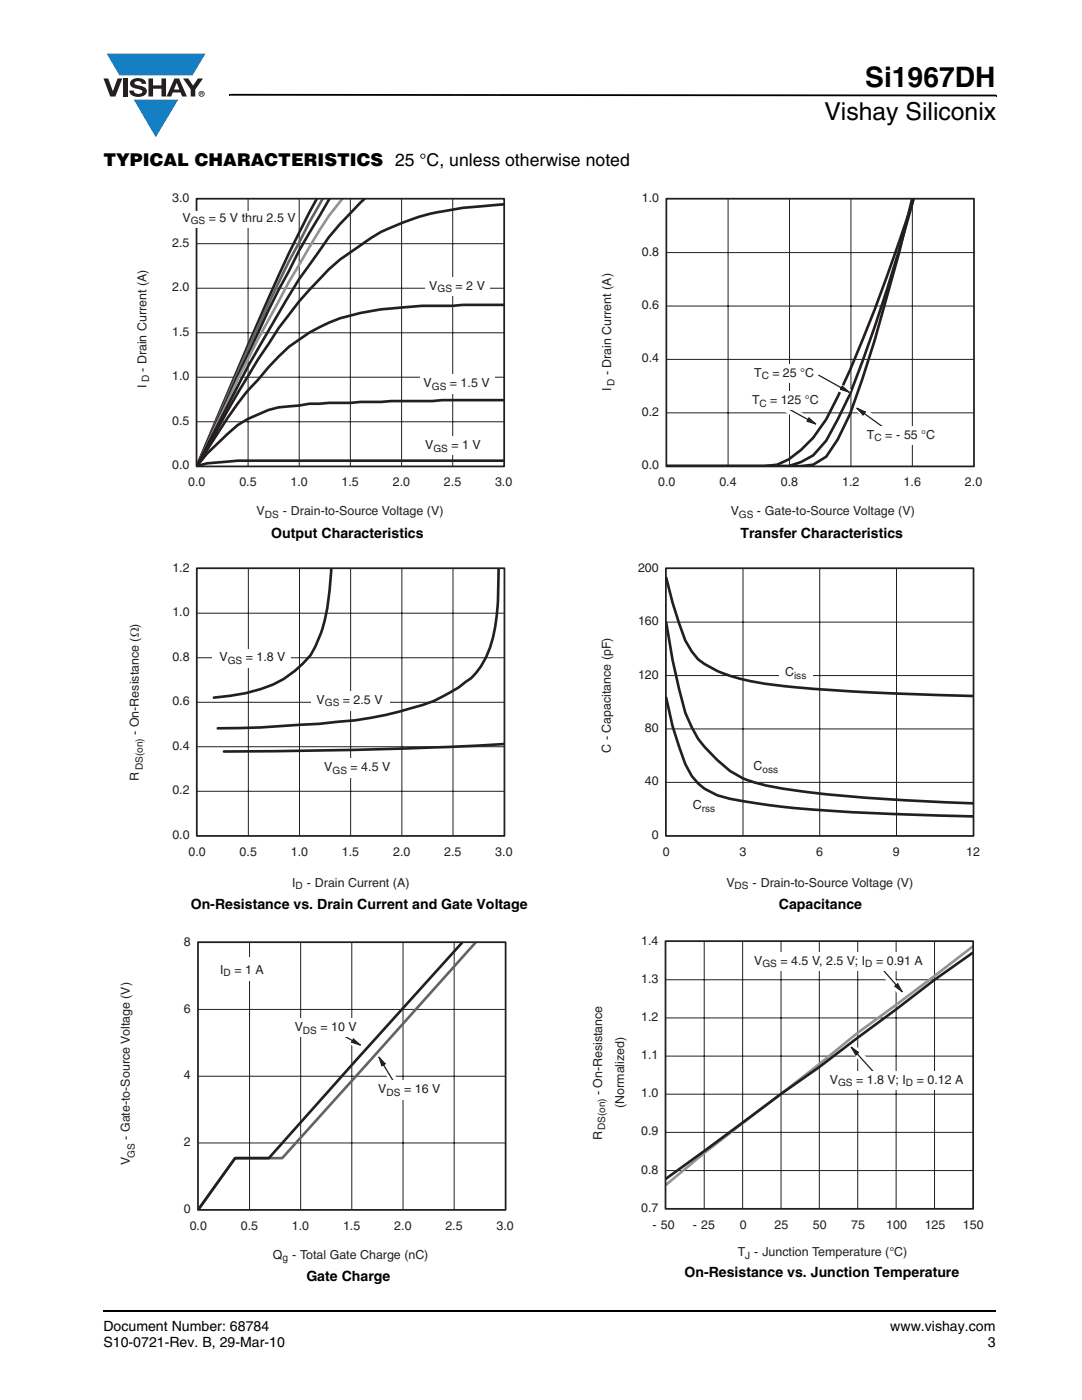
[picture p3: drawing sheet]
<svg xmlns="http://www.w3.org/2000/svg" width="216mm" height="279mm" viewBox="0 0 216 279" stroke-linecap="round" stroke-linejoin="round" font-family="sans-serif">
<path d="M20.5 261.5h.1v.4h-.1z" fill="#000"/>
<path d="M20.6 261.7h178.2" fill="none" stroke="#000" stroke-width=".36"/>
<path d="M20.6 10.7h20.4v16.7h-20.4z" fill="#fff"/>
<g fill="#147fc3">
<path d="M21.3 10.7h19.7l-2.6 4.4h-3.8h-10.8z"/>
<path d="M26.7 19.9h8.9l-4.5 7.5z"/>
</g>
<g fill="#231f20">
<path d="M20.6 15.7h1l.9 2.5 1-2.5h.9l-1.4 3.6h-1z"/>
<path d="M24.6 15.7h.9v3.6h-.9z"/>
<path d="M26.3 16a2.1 2.1 0 0 1 2.8 .3l.1 .4h-.9a.79 .79 0 0 0-.7-.5 .79 .79 0 0 0-.8 .4l.3 .3 1 .2a1.08 1.08 0 0 1 1.2 1.1 1.08 1.08 0 0 1-1.1 1.1 1.73 1.73 0 0 1-2.4-1.2h.9a.96 .96 0 0 0 .8 .6 .96 .96 0 0 0 .9-.4 1.31 1.31 0 0 0-1.2-.6 1.03 1.03 0 0 1-1.1-.6 1.03 1.03 0 0 1 .2-1.1z"/>
<path d="M29.6 15.7h.9v1.3h1.7v-1.3h.9v3.6h-.9v-1.6h-1.7v1.6h-.9z"/>
<path d="M36.5 15.7h1.1l.9 1.4 1-1.4h1l-1.5 2.2v1.4h-.9v-1.4z"/>
<path d="M35.3 16.5l.5 1.4h-1.1zM34.8 15.7l-1.6 3.6h1l.3-.8h1.5l.3 .8h1l-1.6-3.6z"/>
<path d="M39.8 18.7a.46 .46 0 0 1 .9 0 .46 .46 0 0 1-.9 0zM39.6 18.7a.6 .6 0 0 0 1.2 0 .6 .6 0 0 0-1.2 0z"/>
<path d="M40.1 18.5h.2v.2h-.2zM40 18.4v.7h.1v-.3l.4 .3-.2-.3 .2-.2-.1-.2z"/>
</g>
<path d="M45.7 18.7h.2v.4h-.2zM45.9 18.7l152.9 .2v.3l-152.9-.1zM198.8 18.9h.1v.3h-.1z" fill="#000"/>
<path d="M27.1 38.2h75.1v65.6h-75.1z" fill="#fff"/>
<path d="M49.5 39.7v53.4M59.7 39.7v53.4M69.9 39.7v53.4M80.1 39.7v53.4M90.3 39.7v53.4M39.3 57.5h61.3M39.3 48.6h61.3M39.3 75.3h61.3M39.3 66.4h61.3M39.3 84.2h61.3" fill="none" stroke="#231f20" stroke-width=".2"/>
<path d="M63.2 39.7a360.6 360.6 0 0 0-13.4 28.6l-10.5 24.7M65.8 39.7l-.2 .2a264.4 264.4 0 0 0-10 17.9 1166.8 1166.8 0 0 0-16.3 35.2M72.7 39.7l-.8 .7a67.3 67.3 0 0 0-10.2 12.5 134.9 134.9 0 0 0-7.2 11.5 455.9 455.9 0 0 0-13.9 26l-1.3 2.6M100.6 40.8a105.3 105.3 0 0 0-14.6 1.8 54.3 54.3 0 0 0-10 3.7l-2 1.2-6.1 4.3a76.8 76.8 0 0 0-14.3 16.9l-2.1 3-4.1 6.7-8.1 14.6M100.6 60.8h-8.2l-2.1 .2a94 94 0 0 0-18.4 1.5 33.1 33.1 0 0 0-20.4 13.3 65.3 65.3 0 0 0-8.5 11.3l-3.7 5.9M100.6 79.9h-12.3l-2.1 .1h-8.1l-2.1 .2h-4.1l-2 .2h-4.3l-3.9 .2-2 .3-4.1 .4a31 31 0 0 0-8.2 3.5l-6.1 5.7-2 2.5M100.6 91.9h-53.2l-6.1 .6-2 .5" fill="none" stroke="#231f20" stroke-width=".53"/>
<path d="M64.4 39.7l-.6 1.1a367.6 367.6 0 0 0-16.1 32.9l-8.4 19.3" fill="none" stroke="#636366" stroke-width=".53"/>
<path d="M68.3 39.7a52.7 52.7 0 0 0-6.6 9.6 197.8 197.8 0 0 0-8.1 14.6 329.8 329.8 0 0 0-10.3 20.6l-4 8.5" fill="none" stroke="#929497" stroke-width=".53"/>
<path d="M39.2 39.7h61.4v53.4h-61.4z" fill="none" stroke="#231f20" stroke-width=".35"/>
<g fill="#fff">
<path d="M37.5 42.1h20l-1 3.4h-19z"/>
<path d="M84.8 55.3h12.9v3.7h-12.9z"/>
<path d="M84.1 87.2h12.7v3.6h-12.7z"/>
<path d="M83.8 74.8h14.8v3.8h-14.8z"/>
<path d="M25.5 112h76.8v65.9h-76.8z"/>
</g>
<path d="M49.6 113.5v53.3M59.8 113.5v53.3M70 113.5v53.3M80.2 113.5v53.3M90.4 113.5v53.3M39.3 131.3h61.3M39.3 122.4h61.3M39.3 157.9h61.3M39.3 149h61.3M39.3 140.2h61.3" fill="none" stroke="#231f20" stroke-width=".2"/>
<path d="M66.1 113.4v.5a49.6 49.6 0 0 1-2.1 12.5 13.5 13.5 0 0 1-5.2 7.5 21.4 21.4 0 0 1-9.8 4.4l-6.3 .9M99.5 113.4v.9a49.9 49.9 0 0 1-1.6 14.5 15.4 15.4 0 0 1-4 6.6l-1 .7a29 29 0 0 1-10.9 5.2 63.2 63.2 0 0 1-14.7 2.8l-3.6 .4-3.9 .1a171.3 171.3 0 0 1-16.3 .7M100.6 148.5l-9.5 .5-17.3 .6-29.1 .4" fill="none" stroke="#231f20" stroke-width=".53"/>
<path d="M39.3 113.4h61.4v53.4h-61.4z" fill="none" stroke="#231f20" stroke-width=".35"/>
<g fill="#fff">
<path d="M63.3 151.4h15.6v3.9h-15.6z"/>
<path d="M42.4 129.4h15.6v3.8h-15.6z"/>
<path d="M62.1 137.9h15.6v3.9h-15.6z"/>
<path d="M23.8 186.6h78.7v65.6h-78.7z"/>
</g>
<path d="M49.8 188.1v53.3M60 188.1v53.3M70.2 188.1v53.3M80.4 188.1v53.3M90.6 188.1v53.3M39.6 214.8h61.3M39.6 201.5h61.3M39.6 228.1h61.3" fill="none" stroke="#231f20" stroke-width=".2"/>
<path d="M94.9 188.1l-38.6 43h-9.4l-7.3 10.3" fill="none" stroke="#636366" stroke-width=".53"/>
<path d="M92.2 188.1l-38.6 43h-6.7l-7.3 10.3" fill="none" stroke="#231f20" stroke-width=".53"/>
<path d="M39.5 188h61.4v53.5h-61.4z" fill="none" stroke="#231f20" stroke-width=".35"/>
<path d="M75 211.2l1.3-.8 3.8 6.3-1.3 .8z" fill-rule="evenodd" fill="#fff"/>
<path d="M75.6 211l1.2 1.3-.6 .4z" fill="#231f20"/>
<path d="M75.6 211l1.2 1.3-.6 .4zM76.5 212.4l2.7 4.5" fill="none" stroke="#231f20" stroke-width=".25"/>
<path d="M74.7 215.7h14.4v3.8h-14.4z" fill="#fff"/>
<path d="M65.8 204.5l6.5 3.6-.7 1.3-6.5-3.6z" fill-rule="evenodd" fill="#fff"/>
<path d="M70.5 207.4l1.4 1.1-1.7-.5z" fill="#231f20"/>
<path d="M65.8 205.2l4.6 2.5M70.5 207.4l1.4 1.1-1.7-.5z" fill="none" stroke="#231f20" stroke-width=".25"/>
<g fill="#fff">
<path d="M57.1 203.3h15.3v3.6h-15.3z"/>
<path d="M43 191h14.3v4.7h-14.3z"/>
<path d="M119.8 38.2h76.2v65.6h-76.2z"/>
</g>
<path d="M145.3 39.7v53.4M157.5 39.7v53.4M169.8 39.7v53.4M182 39.7v53.4M133 50.4h61.3M133 71.7h61.3M133 61.1h61.3M133 82.4h61.3" fill="none" stroke="#231f20" stroke-width=".2"/>
<path d="M182 39.7l-.1 .5a506.9 506.9 0 0 1-9.8 35.5l-2.5 6.9-2.4 5.1-2.3 3.4-2.6 1.6-2.5 .3h-26.8M182.3 39.7a360.5 360.5 0 0 1-15.1 39.5 26.2 26.2 0 0 1-9.8 12.5l-2.3 1-2.6 .3h-19.5M182.3 39.7a378.5 378.5 0 0 1-12.7 38.9l-2.4 5.1-2.3 4.2-2.6 3-2.5 1.3-2.4 .8h-24.4" fill="none" stroke="#231f20" stroke-width=".53"/>
<path d="M133 39.7h61.3v53.4h-61.3z" fill="none" stroke="#231f20" stroke-width=".35"/>
<path d="M163.4 74.2l6.4 3.6-.7 1.3-6.5-3.6z" fill-rule="evenodd" fill="#fff"/>
<path d="M168.1 77.1l1.3 1.1-1.7-.5z" fill="#231f20"/>
<path d="M163.4 74.9l4.6 2.5M168.1 77.1l1.3 1.1-1.7-.5z" fill="none" stroke="#231f20" stroke-width=".25"/>
<path d="M150.2 72.6h12.7v3.8h-12.7z" fill="#fff"/>
<path d="M156.7 80.5l6.5 3.6-.8 1.3-6.4-3.5z" fill-rule="evenodd" fill="#fff"/>
<path d="M161.4 83.4l1.3 1.2-1.6-.5z" fill="#231f20"/>
<path d="M156.7 81.2l4.6 2.6M161.4 83.4l1.3 1.2-1.6-.5z" fill="none" stroke="#231f20" stroke-width=".25"/>
<path d="M149.4 78h14.4v3.8h-14.4z" fill="#fff"/>
<path d="M171.5 80.7l5.9 4.3-.9 1.2-5.9-4.3z" fill-rule="evenodd" fill="#fff"/>
<path d="M171 81.5l1.6 .7-.4 .6z" fill="#231f20"/>
<path d="M171 81.5l1.6 .7-.4 .6zM172.4 82.5l4.2 3" fill="none" stroke="#231f20" stroke-width=".25"/>
<g fill="#fff">
<path d="M172.5 85h14.9v3.7h-14.9z"/>
<path d="M119.8 112h75.7v65.9h-75.7z"/>
</g>
<path d="M148.3 113.5v53.3M163.6 113.5v53.3M178.9 113.5v53.3M132.9 134.8h61.3M132.9 124.2h61.3M132.9 156.1h61.3M132.9 145.5h61.3" fill="none" stroke="#231f20" stroke-width=".2"/>
<path d="M132.9 115.3l1.3 5 2.5 7.5a10.7 10.7 0 0 0 6.4 6.1 53.1 53.1 0 0 0 16.6 3.3 547.5 547.5 0 0 0 34.5 1.7M132.9 124.2l1.3 7.5 1.3 5.7a24.8 24.8 0 0 0 5.1 11.6l2.5 2.7a19.2 19.2 0 0 0 10.8 5.3 282.1 282.1 0 0 0 37.1 3.2l3.2 .1M132.9 139.2l1.3 5.7 2.5 7.6a11.1 11.1 0 0 0 9 6.9 204 204 0 0 0 28.1 2.9l20.4 .6" fill="none" stroke="#231f20" stroke-width=".53"/>
<path d="M132.9 113.4h61.4v53.4h-61.4z" fill="none" stroke="#231f20" stroke-width=".35"/>
<g fill="#fff">
<path d="M155.6 132.4h6.7v3h-6.7z"/>
<path d="M118 186.4h78.3v65.3h-78.3z"/>
</g>
<g fill="none" stroke="#231f20" stroke-width=".2">
<path d="M132.9 195.5h61.3M140.5 187.9v53.3M148.2 187.9v53.3M155.8 187.9v53.3M163.5 187.9v53.3M171.1 187.9v53.3M178.8 187.9v53.3M186.5 187.9v53.3M132.9 218.4h61.3M132.9 210.8h61.3M132.9 203.1h61.3M132.9 233.6h61.3"/>
<path d="M132.9 226h61.3"/>
</g>
<path d="M194.1 188.9l-15.3 11.6-7.7 5.6a1209.2 1209.2 0 0 1-30.6 24l-7.6 6.4" fill="none" stroke="#929497" stroke-width=".53"/>
<path d="M194.1 190.1l-7.6 5.5-23 17.4-7.7 5.3-22.9 17" fill="none" stroke="#231f20" stroke-width=".53"/>
<path d="M132.8 187.8h61.4v53.5h-61.4z" fill="none" stroke="#231f20" stroke-width=".35"/>
<path d="M169.3 209.3l1.2-1 4.9 5.5-1.1 1z" fill-rule="evenodd" fill="#fff"/>
<path d="M169.9 209l1.4 1.1-.5 .4z" fill="#231f20"/>
<path d="M169.9 209l1.4 1.1-.5 .4zM171 210.2l3.5 4" fill="none" stroke="#231f20" stroke-width=".25"/>
<path d="M174.5 193l1.2-1 4.8 5.6-1.1 1z" fill-rule="evenodd" fill="#fff"/>
<path d="M178.6 196.8l.5-.4 .9 1.5z" fill="#231f20"/>
<path d="M175.4 192.7l3.5 4M178.6 196.8l.5-.4 .9 1.5z" fill="none" stroke="#231f20" stroke-width=".25"/>
<g fill="#fff">
<path d="M149.9 190h34.8v3.7h-34.8z"/>
<path d="M165.1 213.8h28.1v3.6h-28.1z"/>
</g>
<text font-size="5.6" x="172.6" y="17.4">Si1967DH</text>
<text font-size="4.9" x="164.5" y="24">Vishay Siliconix</text>
<text font-size="3.5" x="20.6" y="33">TYPICAL CHARACTERISTICS 25 °C, unless otherwise noted</text>
<g font-size="2.8">
<text x="54.1" y="107.3">Output Characteristics</text>
<text x="147.8" y="107.3">Transfer Characteristics</text>
<text x="38.1" y="181.5">On-Resistance vs. Drain Current and Gate Voltage</text>
<text x="155.4" y="181.5">Capacitance</text>
<text x="61.1" y="255.6">Gate Charge</text>
<text x="136.6" y="254.9">On-Resistance vs. Junction Temperature</text>
<text x="20.6" y="265.6">Document Number: 68784</text>
<text x="20.6" y="268.8">S10-0721-Rev. B, 29-Mar-10</text>
<text x="177.7" y="265.6">www.vishay.com</text>
<text x="197.1" y="268.8">3</text>
</g>
<g font-size="2.5" fill="#231f20">
<text x="34.3" y="40.4">3.0</text>
<text x="128.1" y="40.4">1.0</text>
<text x="36.4" y="44.3">V</text>
<text x="41.7" y="44.3">= 5 V thru 2.5 V</text>
<text x="34.3" y="49.2">2.5</text>
<text x="128.1" y="51">0.8</text>
<text x="34.3" y="58.1">2.0</text>
<text x="85.7" y="57.8">V</text>
<text x="90.9" y="57.8">= 2 V</text>
<text x="128.1" y="61.7">0.6</text>
<text x="34.3" y="67">1.5</text>
<text x="29.2" y="77.4" transform="rotate(-90 29.2 77.4)">I</text>
<text x="29.2" y="74.2" transform="rotate(-90 29.2 74.2)">- Drain Current (A)</text>
<text x="34.3" y="75.9">1.0</text>
<text x="84.5" y="77.3">V</text>
<text x="89.8" y="77.3">= 1.5 V</text>
<text x="122" y="74.9" transform="rotate(-90 122 74.9)">- Drain Current (A)</text>
<text x="128.1" y="72.3">0.4</text>
<text x="150.5" y="75.2">T</text>
<text x="154.1" y="75.2">= 25 °C</text>
<text x="122" y="78.1" transform="rotate(-90 122 78.1)">I</text>
<text x="128.1" y="83">0.2</text>
<text x="150.1" y="80.6">T</text>
<text x="153.7" y="80.6">= 125 °C</text>
<text x="34.3" y="84.8">0.5</text>
<text x="84.8" y="89.7">V</text>
<text x="90.1" y="89.7">= 1 V</text>
<text x="173" y="87.5">T</text>
<text x="176.6" y="87.5">= - 55 °C</text>
<text x="34.3" y="93.7">0.0</text>
<text x="128.1" y="93.7">0.0</text>
<text x="37.6" y="97.1">0.0</text>
<text x="47.8" y="97.1">0.5</text>
<text x="58" y="97.1">1.0</text>
<text x="68.2" y="97.1">1.5</text>
<text x="78.4" y="97.1">2.0</text>
<text x="88.6" y="97.1">2.5</text>
<text x="98.8" y="97.1">3.0</text>
<text x="131.3" y="97.1">0.0</text>
<text x="143.5" y="97.1">0.4</text>
<text x="155.8" y="97.1">0.8</text>
<text x="168.1" y="97.1">1.2</text>
<text x="180.3" y="97.1">1.6</text>
<text x="192.5" y="97.1">2.0</text>
<text x="51.2" y="102.9">V</text>
<text x="56.4" y="102.9">- Drain-to-Source Voltage (V)</text>
<text x="145.8" y="102.9">V</text>
<text x="151" y="102.9">- Gate-to-Source Voltage (V)</text>
<text x="34.4" y="114.1">1.2</text>
<text x="127.3" y="114.1">200</text>
<text x="34.4" y="123">1.0</text>
<text x="127.3" y="124.8">160</text>
<text x="34.4" y="131.9">0.8</text>
<text x="43.8" y="132">V</text>
<text x="49" y="132">= 1.8 V</text>
<text x="127.3" y="135.4">120</text>
<text x="156.7" y="134.9">C</text>
<text x="34.4" y="140.8">0.6</text>
<text x="63.2" y="140.4">V</text>
<text x="68.4" y="140.4">= 2.5 V</text>
<text x="27.7" y="146.6" transform="rotate(-90 27.7 146.6)">- On-Resistance (Ω)</text>
<text x="34.4" y="149.6">0.4</text>
<text x="128.7" y="146.1">80</text>
<text x="27.7" y="155.8" transform="rotate(-90 27.7 155.8)">R</text>
<text x="64.7" y="153.9">V</text>
<text x="70" y="153.9">= 4.5 V</text>
<text x="121.9" y="150.2" transform="rotate(-90 121.9 150.2)">C - Capacitance (pF)</text>
<text x="150.4" y="153.6">C</text>
<text x="34.4" y="158.5">0.2</text>
<text x="128.7" y="156.8">40</text>
<text x="138.2" y="161.5">C</text>
<text x="34.4" y="167.4">0.0</text>
<text x="130.1" y="167.4">0</text>
<text x="37.6" y="170.8">0.0</text>
<text x="47.8" y="170.8">0.5</text>
<text x="58" y="170.8">1.0</text>
<text x="68.2" y="170.8">1.5</text>
<text x="78.4" y="170.8">2.0</text>
<text x="88.6" y="170.8">2.5</text>
<text x="98.8" y="170.8">3.0</text>
<text x="132.3" y="170.8">0</text>
<text x="147.6" y="170.8">3</text>
<text x="162.9" y="170.8">6</text>
<text x="178.2" y="170.8">9</text>
<text x="192.8" y="170.8">12</text>
<text x="58.3" y="177">I</text>
<text x="61.2" y="177">- Drain Current (A)</text>
<text x="144.9" y="177">V</text>
<text x="150.2" y="177">- Drain-to-Source Voltage (V)</text>
<text x="36.7" y="188.8">8</text>
<text x="127.9" y="188.5">1.4</text>
<text x="43.9" y="194.3">I</text>
<text x="46.8" y="194.3">= 1 A</text>
<text x="127.9" y="196.1">1.3</text>
<text x="150.5" y="192.5">V</text>
<text x="155.7" y="192.5">= 4.5 V, 2.5 V; I</text>
<text x="174.8" y="192.5">= 0.91 A</text>
<text x="36.7" y="202.1">6</text>
<text x="127.9" y="203.8">1.2</text>
<text x="58.8" y="205.8">V</text>
<text x="63.9" y="205.8">= 10 V</text>
<text x="36.7" y="215.4">4</text>
<text x="127.9" y="211.4">1.1</text>
<text x="75.5" y="218.2">V</text>
<text x="80.6" y="218.2">= 16 V</text>
<text x="120.2" y="218.6" transform="rotate(-90 120.2 218.6)">- On-Resistance</text>
<text x="124.6" y="221.1" transform="rotate(-90 124.6 221.1)">(Normalized)</text>
<text x="127.9" y="219">1.0</text>
<text x="165.6" y="216.3">V</text>
<text x="170.8" y="216.3">= 1.8 V; I</text>
<text x="182.9" y="216.3">= 0.12 A</text>
<text x="25.9" y="227.4" transform="rotate(-90 25.9 227.4)">- Gate-to-Source Voltage (V)</text>
<text x="120.2" y="227.5" transform="rotate(-90 120.2 227.5)">R</text>
<text x="127.9" y="226.6">0.9</text>
<text x="25.9" y="232.6" transform="rotate(-90 25.9 232.6)">V</text>
<text x="36.7" y="228.7">2</text>
<text x="127.9" y="234.2">0.8</text>
<text x="36.7" y="242">0</text>
<text x="37.9" y="245.4">0.0</text>
<text x="48.1" y="245.4">0.5</text>
<text x="58.3" y="245.4">1.0</text>
<text x="68.5" y="245.4">1.5</text>
<text x="78.7" y="245.4">2.0</text>
<text x="88.9" y="245.4">2.5</text>
<text x="99.1" y="245.4">3.0</text>
<text x="127.9" y="241.8">0.7</text>
<text x="130.2" y="245.2">- 50</text>
<text x="138.3" y="245.2">- 25</text>
<text x="147.6" y="245.2">0</text>
<text x="154.6" y="245.2">25</text>
<text x="162.2" y="245.2">50</text>
<text x="169.9" y="245.2">75</text>
<text x="176.8" y="245.2">100</text>
<text x="184.5" y="245.2">125</text>
<text x="192.2" y="245.2">150</text>
<text x="54.4" y="251.2">Q</text>
<text x="58.3" y="251.2">- Total Gate Charge (nC)</text>
<text x="147.2" y="250.7">T</text>
<text x="150.5" y="250.7">- Junction Temperature (°C)</text>
</g>
<g font-size="2" fill="#231f20">
<text x="38.1" y="44.8">GS</text>
<text x="87.3" y="58.3">GS</text>
<text x="29.8" y="76.3" transform="rotate(-90 29.8 76.3)">D</text>
<text x="86.2" y="77.9">GS</text>
<text x="122.6" y="77" transform="rotate(-90 122.6 77)">D</text>
<text x="152" y="75.7">C</text>
<text x="151.6" y="81.1">C</text>
<text x="174.5" y="88.1">C</text>
<text x="86.5" y="90.2">GS</text>
<text x="52.8" y="103.4">DS</text>
<text x="147.5" y="103.4">GS</text>
<text x="45.4" y="132.5">GS</text>
<text x="158.4" y="135.5">iss</text>
<text x="64.8" y="140.9">GS</text>
<text x="28.5" y="153.7" transform="rotate(-90 28.5 153.7)">DS(on)</text>
<text x="66.4" y="154.4">GS</text>
<text x="152.1" y="154.2">oss</text>
<text x="140" y="162">rss</text>
<text x="59" y="177.5">D</text>
<text x="146.6" y="177.5">DS</text>
<text x="44.6" y="194.8">D</text>
<text x="152.1" y="193.1">GS</text>
<text x="172.7" y="193.1">D</text>
<text x="60.5" y="206.3">DS</text>
<text x="77.1" y="218.7">DS</text>
<text x="167.2" y="216.8">GS</text>
<text x="180.8" y="216.8">D</text>
<text x="120.8" y="225.6" transform="rotate(-90 120.8 225.6)">DS(on)</text>
<text x="26.9" y="231.1" transform="rotate(-90 26.9 231.1)">GS</text>
<text x="56.4" y="251.7">g</text>
<text x="148.7" y="251.2">J</text>
</g>
</svg>
